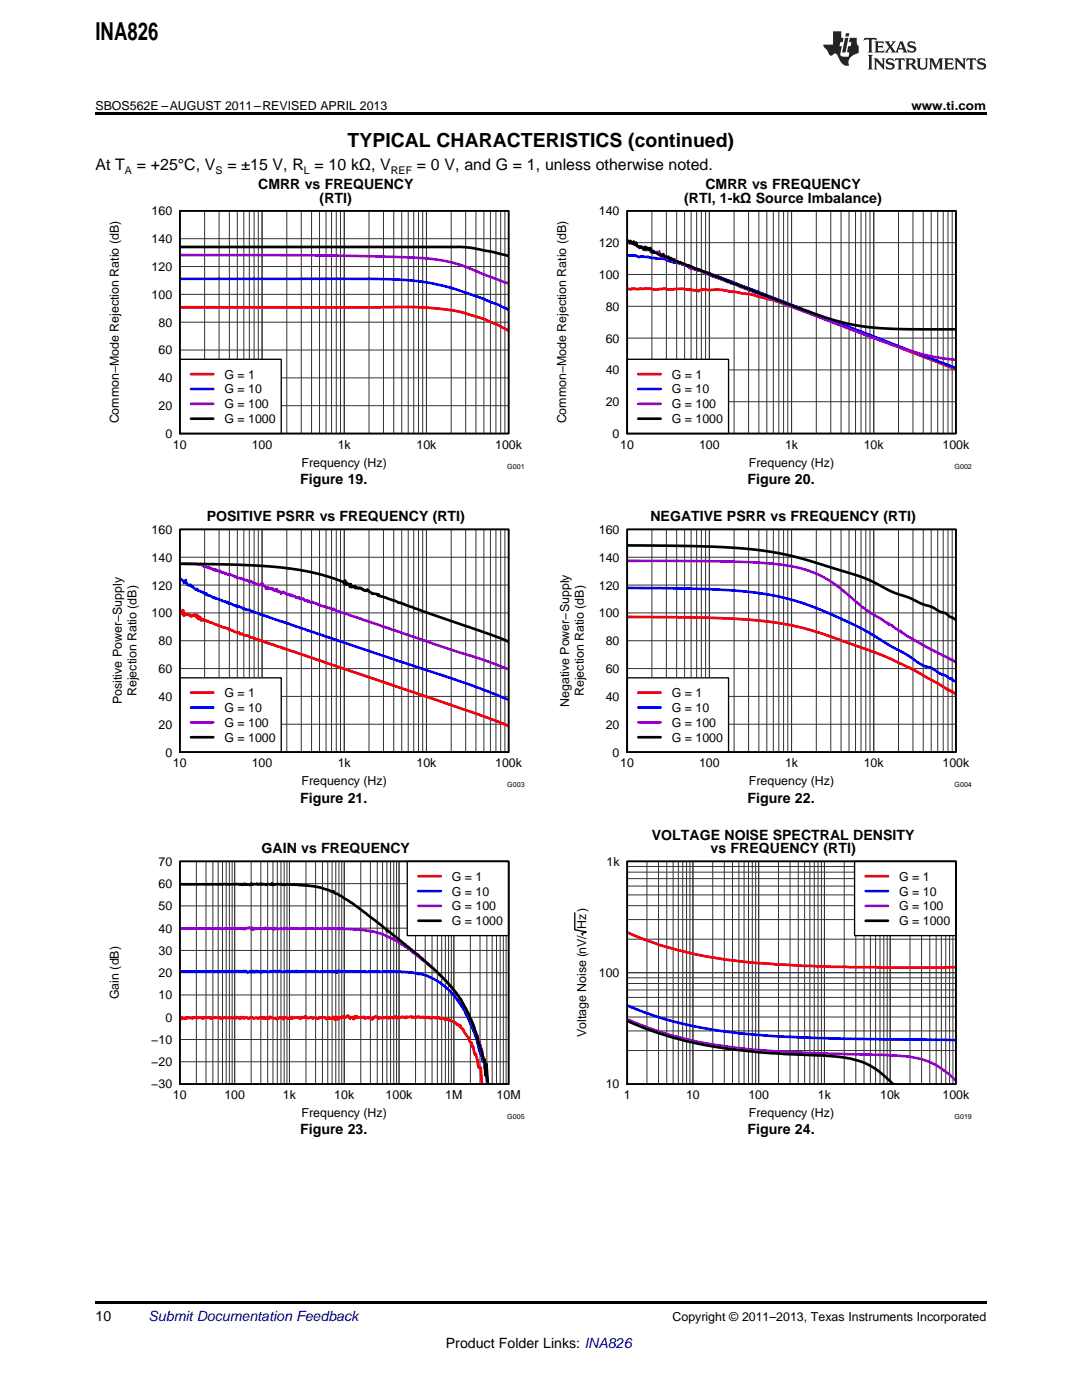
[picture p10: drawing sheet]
<svg xmlns="http://www.w3.org/2000/svg" width="216mm" height="279mm" viewBox="0 0 216 279" stroke-linecap="round" stroke-linejoin="round" font-family="sans-serif">
<path d="M19 259.7h177.8v.5h-177.8z" fill="#000"/>
<g fill="#fff">
<path d="M66.9 228.2h.3v.7h-.3z"/>
<path d="M156.1 228.2h.4v.7h-.4z"/>
</g>
<path d="M35.9 171.9h65.6v44.4h-65.6z" fill="none" stroke="#000" stroke-width=".26"/>
<g fill="none" stroke="#333" stroke-width=".2">
<path d="M35.9 171.9h65.6v44.4h-65.6zM35.9 176.4h65.6M39.2 171.9v44.4M41.1 171.9v44.4M42.5 171.9v44.4M43.5 171.9v44.4M44.4 171.9v44.4M45.1 171.9v44.4M45.8 171.9v44.4M46.3 171.9v44.4M46.8 171.9v44.4M50.1 171.9v44.4"/>
<path d="M52 171.9v44.4M53.4 171.9v44.4M54.5 171.9v44.4M55.3 171.9v44.4M56.1 171.9v44.4M56.7 171.9v44.4M57.3 171.9v44.4M57.8 171.9v44.4M61.1 171.9v44.4M63 171.9v44.4M64.3 171.9v44.4M65.4 171.9v44.4"/>
<path d="M66.3 171.9v44.4M67 171.9v44.4M67.6 171.9v44.4M68.2 171.9v44.4M68.7 171.9v44.4M72 171.9v44.4M73.9 171.9v44.4M75.3 171.9v44.4M76.3 171.9v44.4M77.2 171.9v44.4M77.9 171.9v44.4M78.6 171.9v44.4"/>
<path d="M79.1 171.9v44.4M79.6 171.9v44.4M82.9 171.9v44.4M84.8 171.9v44.4M86.2 171.9v44.4M87.3 171.9v44.4M88.1 171.9v44.4M88.9 171.9v44.4M89.5 171.9v44.4M90.1 171.9v44.4M90.6 171.9v44.4M93.9 171.9v44.4"/>
<path d="M95.8 171.9v44.4M97.1 171.9v44.4M98.2 171.9v44.4M99.1 171.9v44.4M99.8 171.9v44.4M100.4 171.9v44.4M101 171.9v44.4M35.9 198.6h65.6M35.9 194.1h65.6M35.9 189.7h65.6M35.9 185.2h65.6M35.9 180.8h65.6"/>
<path d="M35.9 211.9h65.6M35.9 207.5h65.6M35.9 203h65.6"/>
</g>
<path d="M35.9 203.5l.5-.5 .1 .2h.4l.1-.1 .2 .2 .2-.3 .1 .2 .2-.2 .2 .2h.3l.2-.1 .1 .1 .2-.1 .3-.1a.42 .42 0 0 0 .7 0l.6 .2 .2-.1 .1 .2 .2-.3 .5 .1a.44 .44 0 0 1 .7 .2l.1-.2 .2 .1 .5-.1 .8 .1 .3-.2 .2 .3 .8-.3 .2 .2 .6-.1 .2 .1 .2-.1 .3 .1a.43 .43 0 0 1 .6 .1l.2-.3 .7 .3 .1-.3 .4 .2 .1-.2 .2 .2 .6-.1 .4 .2 .6-.3a.55 .55 0 0 0 .8 .1 .52 .52 0 0 0 .9-.1l.1 .2 .2-.2 .2 .2 .1-.2 .2 .2 .1-.1 .2 .2 .2-.2 .3 .2 .3-.4 .2 .3h1l.1 .2 .2-.2h.3l.2-.2 .2 .2 .1-.2 .2 .1 .2 .3 .1-.4h.3l.4 .3 .5-.1 .1 .1 .2-.4 .2 .4 .1-.2h.5a.4 .4 0 0 1 .7 .1l.1-.1 .2 .2 .2-.3 .5 .1 .3-.3 .1 .4h.5l.5-.2 .4 .3 .3-.2 .5 .2h.3l.2-.3 .3 .1 .2-.1 .6 .1 .2 .3 .1-.2 .4 .1 .1-.3 .2 .3h.5l.2-.4 .3 .6 .3-.6 .2 .5 .3-.4 .3 .2 .4-.4 .1 .3 .4-.1h.3l.1-.3 .5 .6 .2-.3h.3l.2 .4 .2-.1 .1-.5 .2 .4 .2-.4 .1 .3h.7l.1-.1 .5-.1 .2 .4 .3-.2 .3 .1 .2-.2 .2 .2 .1-.1 .4 .4 .1-.5 .2 .2 .3-.4 .4 .3 .1-.1 .2 .3 .1-.3a.43 .43 0 0 0 .7 0l.2 .2 .1-.2 .2 .1 .5-.1 .2 .3 .6-.3 .2 .2 .5-.3 .1 .3h.4l.1-.3 .2 .3 .8-.3 .3 .3 .2-.3 .2 .2 .1-.2h.7l.3 .2a.4 .4 0 0 1 .7 0l.1-.2 .4 .1 .1-.1 .3 .2 .5-.2 .2 .2 .2-.1 .5 .1 .3-.1 .1 .2 .2-.1 .2 .1 .5-.2 .6 .2 .4-.2 .3 .4 .5-.2 .3 .1 .2 .3 .3-.2 .5 .1 .3 .3h.5l.2 .3h.3l.2 .4h.3l.2 .3 .1-.2 .2 .6h.1l.4 .3 .6 1.2 .4 .3 .3 1 .3 .1 .2 .9 .1-.1 .4 1.6 .1-.2 .4 1.3 .1 1.3 .2 .2 .2-.2 .1 .3 .3 3.2" fill="none" stroke="#f00" stroke-width=".53"/>
<path d="M35.9 193.9h4.9l.5-.1 .2 .2 .1-.2 1.3 .2 .5-.2 .2 .2 .2-.2 .1 .2 .5-.1 .3 .1 .9-.2 .6 .1 1.2-.1a.42 .42 0 0 0 .6 0l.2 .2 .5-.2 .1 .2 .2-.2 .5 .2 .2-.1 .1 .1 .4-.2 .1 .3 .2-.4 .3 .3 .3-.3 .2 .2h.7l.1 .2 .2-.3 .2 .1 .1-.1 .2 .1 .6 .1 1.5-.2 .2 .1a1.16 1.16 0 0 1 1.3 0h1l.1-.2 .2 .2 1.2-.1 .1 .1 .2-.1 .1 .2 3-.2 4.6 .2 .2-.2 .1 .3 .3-.4 .4 .2h1.8h8.2l4.2 .2 1.2 .1 .2 .2a5.7 5.7 0 0 1 3.1 1l1.8 1.2a19.6 19.6 0 0 1 6 9l.7 1.6 .5 2.5 .3 .7 .2-.1 .3 1.6 .2-.6 .3 3.3 .2-.4 .1 2.2" fill="none" stroke="#00f" stroke-width=".53"/>
<path d="M35.9 185.4l4.9-.1 1.6 .1 1-.1 .7 .1 2.5-.1 .4 .1 1.2-.1 .5 .1 .1-.2 .2 .2 .3-.2 .4 .1 .1-.2 .4 .4 .1-.4 .2 .4 .3-.3 .2 .2 .8-.2h.3l.2 .2 .3-.1 .2 .1 .1-.3 .4 .3 1.1-.1 .2 .2 .2-.3 .1 .2h.7l.5-.1 .5 .1 .1-.1 1.2 .1 .3-.2 .2 .2 .1-.2 .8 .2 1.7-.1 1.8 .1h4.1a.44 .44 0 0 0 .6-.2l.2 .3 .2-.2 .6 .1 3.1 .1 3 .4 1.3 .4 2.3 1 2.3 1.4 3 2.1 3.9 3.4 2.9 3.2a27.1 27.1 0 0 1 4.8 9.1l.2 .2 .9 3.2 .2 1.8 .2-.6 .1 1.9h.2l.2 2.1 .1 .3 .1 1" fill="none" stroke="#9400d3" stroke-width=".53"/>
<path d="M35.9 176.5l.2-.1 7.3 .1 .5-.1 1.7 .1 1.6-.1 .5 .2 .3-.2a.41 .41 0 0 0 .7 0l.1 .2 .2-.2 .2 .2h.6h.2l.2-.3 .1 .3 .2-.2 .8-.1 .2 .3 .5-.3 .1 .2 .2-.1 .8 .2 .3-.2 .7 .1 .2-.2 .1 .3 .2-.2 .2 .1 .6-.1 .5 .1 .2-.1 .5 .2 .6-.1 1.3 .1 .2-.1 1.1 .2 1.2-.1 2.9 .5 2.2 .8 .3 .1 .2-.2 .1 .4 1.5 .7 3.8 2.6 4.9 3.8 .3 .6 .2-.2 5.1 4.2 1 .6 4.4 4.1 2.3 2.5a26.2 26.2 0 0 1 4.7 9l1 3.4 .2 .2 .5 2.1 .1-.3 .2 3.1 .2-2.3 .3 4.1" fill="none" stroke="#000" stroke-width=".53"/>
<path d="M81.3 171.9h20.2v14.8h-20.2z" fill="#fff"/>
<path d="M81.3 171.9h20.2v14.8h-20.2zM125.1 171.9h65.6v44.4h-65.6zM114.7 182.2v3.4l2.3 .4-.9 .3 .2 .3" fill="none" stroke="#000" stroke-width=".26"/>
<path d="M83.5 174.9h4.4M125.1 186.1a79 79 0 0 0 27.6 6.2l7.9 .5 9.1 .2h21" fill="none" stroke="#f00" stroke-width=".53"/>
<path d="M83.5 177.8h4.4M125.1 200.7a84.8 84.8 0 0 0 28.9 6.1l14.5 .5 22.2 .3" fill="none" stroke="#00f" stroke-width=".53"/>
<path d="M83.5 180.8h4.4M125.1 203.4a77.5 77.5 0 0 0 26.3 6.2l6.5 .4 17.1 .5a32.1 32.1 0 0 1 10.5 1.4 17.6 17.6 0 0 1 5.2 3.8" fill="none" stroke="#9400d3" stroke-width=".53"/>
<path d="M83.5 183.8h4.4M125.1 203.7a79.4 79.4 0 0 0 26.3 6.3l7.9 .5a56.6 56.6 0 0 1 11.8 1.1 15.6 15.6 0 0 1 7.1 4.8" fill="none" stroke="#000" stroke-width=".53"/>
<path d="M35.9 171.9h65.6v44.4h-65.6z" fill="none" stroke="#000" stroke-width=".35"/>
<g fill="none" stroke="#333" stroke-width=".2">
<path d="M125.1 171.9h65.6v44.4h-65.6zM125.1 178.6h65.6M125.1 176.8h65.6M125.1 175.3h65.6M125.1 174.1h65.6M125.1 172.9h65.6M129.1 171.9v44.4M131.4 171.9v44.4M133 171.9v44.4M134.3 171.9v44.4M135.4 171.9v44.4M136.2 171.9v44.4"/>
<path d="M137 171.9v44.4M137.7 171.9v44.4M138.3 171.9v44.4M142.2 171.9v44.4M144.5 171.9v44.4M146.2 171.9v44.4M147.4 171.9v44.4M148.5 171.9v44.4M149.4 171.9v44.4M150.1 171.9v44.4M150.8 171.9v44.4M151.4 171.9v44.4"/>
<path d="M155.3 171.9v44.4M157.6 171.9v44.4M159.3 171.9v44.4M160.6 171.9v44.4M161.6 171.9v44.4M162.5 171.9v44.4M163.2 171.9v44.4M163.9 171.9v44.4M164.5 171.9v44.4M168.5 171.9v44.4M170.8 171.9v44.4M172.4 171.9v44.4"/>
<path d="M173.7 171.9v44.4M174.7 171.9v44.4M175.6 171.9v44.4M176.4 171.9v44.4M177 171.9v44.4M177.6 171.9v44.4M181.6 171.9v44.4M183.9 171.9v44.4M185.5 171.9v44.4M186.8 171.9v44.4M187.8 171.9v44.4M188.7 171.9v44.4"/>
<path d="M189.5 171.9v44.4M190.1 171.9v44.4M125.1 199.1h65.6M125.1 197.6h65.6M125.1 196.3h65.6M125.1 195.1h65.6M125.1 194.1h65.6M125.1 187.4h65.6M125.1 183.5h65.6M125.1 180.7h65.6M125.1 209.7h65.6M125.1 205.7h65.6"/>
<path d="M125.1 203h65.6M125.1 200.8h65.6"/>
</g>
<path d="M170.5 171.9h20.2v14.8h-20.2z" fill="#fff"/>
<path d="M170.5 171.9h20.2v14.8h-20.2z" fill="none" stroke="#000" stroke-width=".26"/>
<path d="M172.7 174.9h4.5" fill="none" stroke="#f00" stroke-width=".53"/>
<path d="M172.7 177.8h4.5" fill="none" stroke="#00f" stroke-width=".53"/>
<path d="M172.7 180.8h4.5" fill="none" stroke="#9400d3" stroke-width=".53"/>
<path d="M172.7 183.8h4.5" fill="none" stroke="#000" stroke-width=".53"/>
<path d="M125.1 171.9h65.6v44.4h-65.6z" fill="none" stroke="#000" stroke-width=".35"/>
<g fill="#fff">
<path d="M66.9 161.9h.3v.7h-.3z"/>
<path d="M156.1 161.9h.4v.7h-.4z"/>
</g>
<path d="M35.9 105.7h65.6v44.4h-65.6z" fill="none" stroke="#000" stroke-width=".26"/>
<g fill="none" stroke="#333" stroke-width=".2">
<path d="M35.9 105.7h65.6v44.4h-65.6zM35.9 116.8h65.6M35.9 111.2h65.6M40.8 105.7v44.4M43.7 105.7v44.4M45.8 105.7v44.4M47.4 105.7v44.4M48.7 105.7v44.4M49.8 105.7v44.4M50.7 105.7v44.4M51.5 105.7v44.4M52.3 105.7v44.4"/>
<path d="M57.2 105.7v44.4M60.1 105.7v44.4M62.2 105.7v44.4M63.8 105.7v44.4M65.1 105.7v44.4M66.2 105.7v44.4M67.1 105.7v44.4M67.9 105.7v44.4M68.7 105.7v44.4M73.6 105.7v44.4M76.5 105.7v44.4M78.6 105.7v44.4"/>
<path d="M80.2 105.7v44.4M81.5 105.7v44.4M82.6 105.7v44.4M83.5 105.7v44.4M84.3 105.7v44.4M85.1 105.7v44.4M90 105.7v44.4M92.9 105.7v44.4M95 105.7v44.4M96.6 105.7v44.4M97.9 105.7v44.4M99 105.7v44.4"/>
<path d="M99.9 105.7v44.4M100.7 105.7v44.4M35.9 139h65.6M35.9 133.4h65.6M35.9 127.9h65.6M35.9 122.3h65.6M35.9 144.5h65.6"/>
</g>
<path d="M35.9 121.5l.2 .9 .3 .1 .1-.7 .2 1.1 .2-.4 .3 .2 .2-.2 .3 .3 .2-.1 .3 .3 .2-.2 .1 .1 .2-.2 .1 .2 .2-.2 .2 .5 .1-.5 .4 .9 .1-.5 .4 .7 .3-.2 .1 .2h.4l.1 .2a.47 .47 0 0 1 .7 .2h.3l1.5 .7 2 .6 .1 .2 1.3 .5 .5 .1 .2-.1 .2 .4 .5-.1 .3 .3 .8 .1 1.3 .6 .7 .1 2.4 .9 2.3 .7 .2 .2h.3l.5 .2 1.7 .5 34.2 11.7 5.3 1.8 3.1 1.3" fill="none" stroke="#f00" stroke-width=".53"/>
<path d="M35.9 115.4l.6 .5 .2 .5 .2-.1 .1-.6 .2 .8 .3 .3 .5-.1 .2 .3 .2-.1 .6 .7 .3-.1 .2 .4 1.1 .3 .4 .4 .1-.2 .2 .4 .7 .1 .6 .4 .2-.1 .1 .2h.2l1.3 .6h.5l.3 .3 .2-.2 .2 .3 .6 .1 .4 .3h.4l.2 .3 .3-.2 1.5 .8a1.42 1.42 0 0 1 1.3 .4l1.8 .5 3.6 1.3 38.3 12.8 7.5 2.9" fill="none" stroke="#00f" stroke-width=".53"/>
<path d="M35.9 112.5h3.4a.39 .39 0 0 0 .7 0l.2 .3 .6 .3 .3-.1 .2 .3 .3-.2 .2 .3 .2-.1 .3 .2 .3 .3 .2-.1 .1 .1 .2-.1 .3 .3 .5-.1 .4 .4h.4l.2 .3 .2-.3 .3 .4 .3-.2 .2 .2 .8 .2 .2 .3 .3-.1 .3 .3 .9 .1 .1 .2 .2-.1 .3 .2 .2-.1 .5 .2 .1 .3 .2-.3 .5 .4 1 .3a.41 .41 0 0 0 .6 0l.2-.3a.83 .83 0 0 0 .6 .8l.2 .4 .3-.3 .2 .3a.46 .46 0 0 1 .7 .1l.1-.2 .2 .4 .3 .1 .2-.3h.1l.2 .5h.5l.2 .4 .5-.4 .1 .2 .7 .4 .3-.1 .2 .2 .3-.1 .2 .3 .1-.1 .4 .1 .3 .3 .1-.1 .2 .2 .2-.2 .3 .3 .5-.1 .3 .5h.5l.2 .2 .1-.2 .4 .3 .3-.1 .2 .2 .8 .1 .1 .3h.4l.3 .2 .8 .1 .2 .2 1.1 .3 .2 .3 .2-.3a7 7 0 0 0 2.7 1.1l1.2 .5 2.8 .8 15.1 5.2 7.4 2.3 5.7 2.2" fill="none" stroke="#9400d3" stroke-width=".53"/>
<path d="M35.9 112.5l10.3 .2 6.6 .3 5.4 .5 5.1 1 4.4 1.3 .8 .3 .2 .4 .2-.7 .1 .9 .2-.4 .3 .4 .2-.1 .1 .5 .2-.5 .2 .6 .1-.2 .4 .2 .1-.3 .2 .5 .2-.2 .3 .3 .3-.2 .2 .1h.1l.2 .2h.2l.1 .2 .5 .1 .2-.3 .1 .4 .2-.1 .7 .6 1 .1 .1 .3 .2-.3 .1 .4 2.7 .8h.1l1 .5h.3l2.5 .9 .3 .2 14 4.8 4.9 1.9" fill="none" stroke="#000" stroke-width=".53"/>
<path d="M35.9 135.3h20.2v14.8h-20.2z" fill="#fff"/>
<path d="M125.1 105.7h65.6v44.4h-65.6zM35.9 135.3h20.2v14.8h-20.2z" fill="none" stroke="#000" stroke-width=".26"/>
<path d="M38.1 138.2h4.5M125.1 123.1l13.3 .1 8.9 .3 6.5 .6 5.5 1 5 1.5 12.2 4.4 6.2 2.9 4.6 2.6 1.8 1.2 .2-.1 .5 .4 .1-.1 .8 .6" fill="none" stroke="#f00" stroke-width=".53"/>
<path d="M125.1 117.3l12.8 .2 8.4 .3 5.6 .6 5.1 1 3.1 .9 2.8 1 7.3 3.3 3 1.5 9 5.4a9.1 9.1 0 0 0 4 2 7.6 7.6 0 0 0 2.7 1.5l.5 .4h.5l.2 .3 .6 .4M38.1 141.2h4.5" fill="none" stroke="#00f" stroke-width=".53"/>
<path d="M125.1 111.9l23.7 .3 6.4 .4 4.2 .7 3.3 1.1 2.8 1.5 2.3 1.6 5.1 4.2 2.9 1.8 .8 .7h.4l.1 .3 .2-.1 .2 .3h.5l.6 .7 .3 .1a.74 .74 0 0 0 .9 .4l.1 .4 2.8 1.6 .5 .2 1.3 .9 6.2 3.1M38.1 144.2h4.5" fill="none" stroke="#9400d3" stroke-width=".53"/>
<path d="M125.1 108.8l11.7 .2 7.7 .2 6.4 .5 4.9 .8 5.1 1.2 10.8 3.4 2.3 .9 4 2.1 3.6 1.2 2.8 1.4a7.8 7.8 0 0 1 3.2 1.4l.5 .1a2.39 2.39 0 0 1 1.5 .9l1.1 .6M38.1 147.1h4.5" fill="none" stroke="#000" stroke-width=".53"/>
<path d="M35.9 105.7h65.6v44.4h-65.6z" fill="none" stroke="#000" stroke-width=".35"/>
<g fill="none" stroke="#333" stroke-width=".2">
<path d="M125.1 105.7h65.6v44.4h-65.6zM125.1 116.8h65.6M125.1 111.2h65.6M130.1 105.7v44.4M133 105.7v44.4M135 105.7v44.4M136.6 105.7v44.4M137.9 105.7v44.4M139 105.7v44.4M140 105.7v44.4M140.8 105.7v44.4M141.5 105.7v44.4"/>
<path d="M146.5 105.7v44.4M149.4 105.7v44.4M151.4 105.7v44.4M153 105.7v44.4M154.3 105.7v44.4M155.4 105.7v44.4M156.4 105.7v44.4M157.2 105.7v44.4M157.9 105.7v44.4M162.9 105.7v44.4M165.8 105.7v44.4M167.8 105.7v44.4"/>
<path d="M169.4 105.7v44.4M170.7 105.7v44.4M171.8 105.7v44.4M172.8 105.7v44.4M173.6 105.7v44.4M174.3 105.7v44.4M179.3 105.7v44.4M182.2 105.7v44.4M184.2 105.7v44.4M185.8 105.7v44.4M187.1 105.7v44.4M188.2 105.7v44.4"/>
<path d="M189.2 105.7v44.4M190 105.7v44.4M125.1 139h65.6M125.1 133.4h65.6M125.1 127.9h65.6M125.1 122.3h65.6M125.1 144.5h65.6"/>
</g>
<path d="M125.1 135.3h20.3v14.8h-20.3z" fill="#fff"/>
<path d="M125.1 135.3h20.3v14.8h-20.3z" fill="none" stroke="#000" stroke-width=".26"/>
<path d="M127.4 138.2h4.4" fill="none" stroke="#f00" stroke-width=".53"/>
<path d="M127.4 141.2h4.4" fill="none" stroke="#00f" stroke-width=".53"/>
<path d="M127.4 144.2h4.4" fill="none" stroke="#9400d3" stroke-width=".53"/>
<path d="M127.4 147.1h4.4" fill="none" stroke="#000" stroke-width=".53"/>
<path d="M125.1 105.7h65.6v44.4h-65.6z" fill="none" stroke="#000" stroke-width=".35"/>
<g fill="#fff">
<path d="M66.9 98.4h.3v.7h-.3z"/>
<path d="M156.1 98.4h.4v.7h-.4z"/>
</g>
<path d="M35.9 42.1h65.6v44.4h-65.6z" fill="none" stroke="#000" stroke-width=".26"/>
<g fill="none" stroke="#333" stroke-width=".2">
<path d="M35.9 42.1h65.6v44.4h-65.6zM35.9 58.7h65.6M35.9 53.2h65.6M35.9 47.6h65.6M40.8 42.1v44.4M43.7 42.1v44.4M45.8 42.1v44.4M47.4 42.1v44.4M48.7 42.1v44.4M49.8 42.1v44.4M50.7 42.1v44.4M51.5 42.1v44.4"/>
<path d="M52.3 42.1v44.4M57.2 42.1v44.4M60.1 42.1v44.4M62.2 42.1v44.4M63.8 42.1v44.4M65.1 42.1v44.4M66.2 42.1v44.4M67.1 42.1v44.4M67.9 42.1v44.4M68.7 42.1v44.4M73.6 42.1v44.4M76.5 42.1v44.4"/>
<path d="M78.6 42.1v44.4M80.2 42.1v44.4M81.5 42.1v44.4M82.6 42.1v44.4M83.5 42.1v44.4M84.3 42.1v44.4M85.1 42.1v44.4M90 42.1v44.4M92.9 42.1v44.4M95 42.1v44.4M96.6 42.1v44.4M97.9 42.1v44.4"/>
<path d="M99 42.1v44.4M99.9 42.1v44.4M100.7 42.1v44.4M35.9 75.4h65.6M35.9 69.9h65.6M35.9 64.3h65.6M35.9 81h65.6"/>
</g>
<path d="M35.9 61.3h45.6l3.9 .1 4.6 .5 2.6 .6 4.1 1.2 2.7 1.2 2.1 1.1" fill="none" stroke="#f00" stroke-width=".53"/>
<path d="M35.9 55.6l38 .1 8.4 .3 4.3 .6 4.1 1.1 5.2 1.7 5.6 2.4" fill="none" stroke="#00f" stroke-width=".53"/>
<path d="M35.9 50.9l31 .1 12 .3 6 .3 3.6 .4 3.2 .8 9.8 3.8" fill="none" stroke="#9400d3" stroke-width=".53"/>
<path d="M35.9 49.3h55.6l3.1 .3 3.9 .7 3 .8" fill="none" stroke="#000" stroke-width=".53"/>
<path d="M35.9 71.7h20.2v14.8h-20.2z" fill="#fff"/>
<path d="M125.1 42.1h65.6v44.4h-65.6zM35.9 71.7h20.2v14.8h-20.2z" fill="none" stroke="#000" stroke-width=".26"/>
<path d="M125.1 57.7l4.6-.1a6.4 6.4 0 0 0 3 0l.8 .2 1.2-.1a5.8 5.8 0 0 1 2.6 .1l.1-.1 .2 .2 .2-.2 .1 .2 1.5 .2 .2-.2 .5-.2 1.6 .2 1.2-.1h1.3l1.8 .4 3.4 .4 4.9 1.3 8.1 2.9 28.3 10.9M38.1 74.7h4.5" fill="none" stroke="#f00" stroke-width=".53"/>
<path d="M125.1 51h1.7a1.5 1.5 0 0 0 1.5 .2h.9l1.7 .4a6.1 6.1 0 0 1 2.9 .6l1.3 .2 1.5 .5a1.69 1.69 0 0 1 1.3 .7l.4-.1a1.11 1.11 0 0 0 1.3 .3l.3 .3 1 .2 2.8 1 47 18.1M38.1 77.6h4.5" fill="none" stroke="#00f" stroke-width=".53"/>
<path d="M125.1 48.2l.2-.1 .3 .4 .2-.4 .3 .5 .4-.4 .1 .6 .3-.4 .2 .7 .3 .1 .2 .3 .3-.3 .4 .4 .3-.2 .2 .5 .1-.3 .3 .4 .2-.3h.2l.3 .7 .2-.5 .1 .6 .2-.5 .2 .4h.3l.1-.1 .2 .4h.2l.1-.5 .5 1.2 .2-.3h.3l.4 .1 .1 .4 .2-.2 .1 .4 .2-.2 .7 .4h.3l.2-.2 .3 .4 .6 .2 .5 .4 .2-.2 .5 .4 .2-.1 .8 .7 .5-.1 .1 .2 .4-.2 .1 .3 .5 .2 .7 .1 .5 .5 .1-.2 1.3 .7 1.5 .4 2.5 1.1h.3l4.9 2 25.8 9.8 4.7 1.7 2.8 .7 2.8 .6 3.4 .4M38.1 80.6h4.5" fill="none" stroke="#9400d3" stroke-width=".53"/>
<path d="M125.1 48.2l.2-.1 .3 .4 .2-.4 .3 .5 .4-.4 .1 .6 .3-.4 .2 .7 .3 .1 .2 .3 .3-.3 .5 .6 .4-.6 .1 .6 .2-.3 .3 .4 .3-.4 .4 .9 .1-.3 .4 .3 .6 .2 .5 .4 .2-.2 .3 .2 .2-.3 .1 .4 .7 .4 .1-.3 .4 .6 .1-.3 .2 .3 .2-.1 .3 .3 .6 .1 .4 .4 .1-.2 1.5 .7 .3-.1 .9 .6 2.1 .6 3.6 1.6h.5l.3 .3 .2-.1 .2 .3 .3-.1 1.1 .6 .7 .1 4.7 2 1.5 .4 9.2 3.5 4.8 1.5 4.2 .9 3.8 .4 5.6 .2h9.6M38.1 83.6h4.5" fill="none" stroke="#000" stroke-width=".53"/>
<path d="M35.9 42.1h65.6v44.4h-65.6z" fill="none" stroke="#000" stroke-width=".35"/>
<g fill="none" stroke="#333" stroke-width=".2">
<path d="M125.1 42.1h65.6v44.4h-65.6zM125.1 54.8h65.6M125.1 48.4h65.6M130.1 42.1v44.4M133 42.1v44.4M135 42.1v44.4M136.6 42.1v44.4M137.9 42.1v44.4M139 42.1v44.4M140 42.1v44.4M140.8 42.1v44.4M141.5 42.1v44.4"/>
<path d="M146.5 42.1v44.4M149.4 42.1v44.4M151.4 42.1v44.4M153 42.1v44.4M154.3 42.1v44.4M155.4 42.1v44.4M156.4 42.1v44.4M157.2 42.1v44.4M157.9 42.1v44.4M162.9 42.1v44.4M165.8 42.1v44.4M167.8 42.1v44.4"/>
<path d="M169.4 42.1v44.4M170.7 42.1v44.4M171.8 42.1v44.4M172.8 42.1v44.4M173.6 42.1v44.4M174.3 42.1v44.4M179.3 42.1v44.4M182.2 42.1v44.4M184.2 42.1v44.4M185.8 42.1v44.4M187.1 42.1v44.4M188.2 42.1v44.4"/>
<path d="M189.2 42.1v44.4M190 42.1v44.4M125.1 73.8h65.6M125.1 67.5h65.6M125.1 61.1h65.6M125.1 80.2h65.6"/>
</g>
<path d="M125.1 71.7h20.3v14.8h-20.3z" fill="#fff"/>
<path d="M125.1 71.7h20.3v14.8h-20.3z" fill="none" stroke="#000" stroke-width=".26"/>
<path d="M127.4 74.7h4.4" fill="none" stroke="#f00" stroke-width=".53"/>
<path d="M127.4 77.6h4.4" fill="none" stroke="#00f" stroke-width=".53"/>
<path d="M127.4 80.6h4.4" fill="none" stroke="#9400d3" stroke-width=".53"/>
<path d="M127.4 83.6h4.4" fill="none" stroke="#000" stroke-width=".53"/>
<path d="M125.1 42.1h65.6v44.4h-65.6z" fill="none" stroke="#000" stroke-width=".35"/>
<path d="M19 22.5h177.8v.5h-177.8z" fill="#000"/>
<g fill="#231f20">
<path d="M172.5 7.6l-.1 .5 .4-.2h.6v.1v2.1l-.2 .4h.9l-.2-.4v-2.1l.1-.1h.5l.5 .2-.2-.5zM174.5 8.3l.2 .3v1.5l-.2 .4h1.8l.2-.6a1.04 1.04 0 0 1-1.3 .2v-.7h.6l.3 .2v-.6l-.3 .2h-.6v-.6l.8-.1 .4 .3-.2-.5zM176.5 8.3l.9 1.1-.9 1.1h.8l-.2-.2 .4-.7 .5 .7-.2 .2h1.5l-.2-.2 .2-.4h.9l.1 .4-.2 .2h1l-.3-.3-.7-1.9h-.5l-.9 2-.8-1 .9-1h-.8l.1 .3-.4 .5-.3-.6 .1-.2zM179.7 8.6l.4 1h-.7zM181.3 8.4a.63 .63 0 0 0-.2 .7 .63 .63 0 0 0 .6 .4l.6 .2 .1 .2a.75 .75 0 0 1-.7 .4 .75 .75 0 0 1-.6-.5l.1 .7 .1-.1a1.11 1.11 0 0 0 1.5-.6 1.13 1.13 0 0 0-1.2-.8l-.1-.4a1.04 1.04 0 0 1 1.2 .2l-.2-.5-.2 .1-.4-.2zM173.2 10.9l.2 .4v2.2l-.2 .4h1l-.3-.4v-2.2l.3-.4zM174.3 11.6l.3 .4v1.5l-.3 .4h.8l-.2-.4v-1.3l1.5 1.7v-1.9l.2-.4h-.7l.2 .4v.9l-1.1-1.3zM177 11.8a.62 .62 0 0 0-.2 .7 .62 .62 0 0 0 .6 .4l.6 .1 .1 .3a.76 .76 0 0 1-.7 .3 .76 .76 0 0 1-.7-.4l.2 .7 .1-.1a1.11 1.11 0 0 0 1.5-.6 1.13 1.13 0 0 0-1.2-.8l-.1-.4a1.04 1.04 0 0 1 1.2 .2l-.2-.6-.2 .1-.5-.1zM178.7 11.6l-.2 .6a.61 .61 0 0 1 .8-.3v1.6l-.2 .4h.9l-.2-.4v-1.6a.63 .63 0 0 1 .7 .3l-.1-.6zM180.6 11.6l.3 .4v1.5l-.3 .4h1l-.2-.2-.1-.8 .6 .2a.76 .76 0 0 0 1.2 .7l-1-1a.58 .58 0 0 0 .6-.5 .58 .58 0 0 0-.5-.6zM181.4 11.9h.1a.45 .45 0 0 1 .5 .1 .45 .45 0 0 1 .1 .5l-.8 .2zM182.9 11.6l.2 .2a2.17 2.17 0 0 0 .3 1.9 .99 .99 0 0 0 1.6-.6v-1.1l.2-.4h-.7l.2 .2a1.92 1.92 0 0 1-.2 1.8 .6 .6 0 0 1-.9-.5v-1.1l.2-.4zM185.4 11.6l.2 .4v1.5l-.2 .4h.7l-.2-.4v-1.4l.8 1.8 .8-1.8v1.4l-.2 .4h.9l-.2-.4v-1.5l.2-.4h-.8l-.6 1.5-.6-1.5zM188.4 11.6l.2 .4v1.5l-.2 .4h1.8l.1-.6a1.04 1.04 0 0 1-1.2 .1v-.6h.5l.4 .2v-.6l-.4 .2h-.5v-.7h.8l.3 .3-.1-.6zM190.5 11.6l.2 .4v1.5l-.2 .4h.7l-.2-.4v-1.3l1.5 1.7v-1.9l.2-.4h-.7l.2 .4v.9l-1.1-1.3zM192.9 11.6l-.1 .6a.61 .61 0 0 1 .7-.3l.1 1.6-.3 .4h1l-.3-.4 .1-1.6a.63 .63 0 0 1 .7 .3l-.1-.6zM195.2 11.8a.62 .62 0 0 0-.2 .7 .62 .62 0 0 0 .6 .4l.6 .1 .1 .3a.76 .76 0 0 1-.7 .3 .76 .76 0 0 1-.6-.4l.1 .7 .1-.1a1.11 1.11 0 0 0 1.6-.6 1.13 1.13 0 0 0-1.3-.8l-.1-.4a1.04 1.04 0 0 1 1.2 .2l-.1-.6-.2 .1-.5-.1z"/>
<path d="M166.2 6.3v2.6h-1.9v.4l.8 .9a.91 .91 0 0 0 1 .8 .56 .56 0 0 1 .5-.3 .56 .56 0 0 1 .5 .3l.4 .8a1.53 1.53 0 0 0 1.9 1.2 1.54 1.54 0 0 1 1-2.1l.9-.3v-1.4a1.52 1.52 0 0 1-.4-1.6h-1.3l-.2 .8h.5l-.2 .8h-.5l-.1 1v.2l.4 .1-.2 .8a1.93 1.93 0 0 1-1.6-.3l.3-1.8h-.5l.2-.8h.4l.2-.8h-.4v-1.3zM168.6 7.6l-.6 2.9h.7l.6-2.9zM168.8 6.6l-.1 .7h.6l.2-.7z"/>
</g>
<text font-size="4.9" x="19" y="7.9">INA826</text>
<text font-size="3.9" x="69.4" y="29.3">TYPICAL CHARACTERISTICS (continued)</text>
<g font-size="3.2">
<text x="19" y="34">At T</text>
<text x="27.3" y="34">= +25°C, V</text>
<text x="45.4" y="34">= ±15 V, R = 10 kΩ, V</text>
<text x="83.2" y="34">= 0 V, and G = 1, unless otherwise noted.</text>
</g>
<g font-size="2.8">
<text x="51.5" y="37.7">CMRR vs FREQUENCY</text>
<text x="63.8" y="40.4">(RTI)</text>
<text x="136.5" y="40.4">(RTI, 1-kΩ Source Imbalance)</text>
<text x="140.8" y="37.7">CMRR vs FREQUENCY</text>
<text x="59.9" y="96.6">Figure 19.</text>
<text x="149.2" y="96.6">Figure 20.</text>
<text x="41.2" y="104">POSITIVE PSRR vs FREQUENCY (RTI)</text>
<text x="129.8" y="104">NEGATIVE PSRR vs FREQUENCY (RTI)</text>
<text x="59.9" y="160.2">Figure 21.</text>
<text x="149.2" y="160.2">Figure 22.</text>
<text x="130.1" y="167.6">VOLTAGE NOISE SPECTRAL DENSITY</text>
<text x="52.2" y="170.3">GAIN vs FREQUENCY</text>
<text x="141.8" y="170.3">vs FREQUENCY (RTI)</text>
<text x="59.9" y="226.4">Figure 23.</text>
<text x="149.2" y="226.4">Figure 24.</text>
<text x="19" y="263.6">10</text>
<text x="89" y="269">Product Folder Links: INA826</text>
</g>
<text font-size="2.8" fill="#0000c8" x="29.6" y="263.6">Submit Documentation Feedback</text>
<g font-size="2.5">
<text x="19" y="21.9">SBOS562E –AUGUST 2011–REVISED APRIL 2013</text>
<text x="181.9" y="21.9">www.ti.com</text>
<text x="30.2" y="43">160</text>
<text x="119.5" y="43">140</text>
<text x="30.2" y="48.5">140</text>
<text x="119.5" y="49.3">120</text>
<text x="30.2" y="59.6">100</text>
<text x="30.2" y="54.1">120</text>
<text x="119.5" y="55.7">100</text>
<text x="31.6" y="65.2">80</text>
<text x="120.9" y="62">80</text>
<text x="31.6" y="70.7">60</text>
<text x="120.9" y="68.4">60</text>
<text x="31.6" y="76.3">40</text>
<text x="44.8" y="75.6">G = 1</text>
<text x="120.9" y="74.7">40</text>
<text x="134" y="75.6">G = 1</text>
<text x="31.6" y="81.9">20</text>
<text x="44.8" y="78.5">G = 10</text>
<text x="44.8" y="81.5">G = 100</text>
<text x="120.9" y="81.1">20</text>
<text x="134" y="78.5">G = 10</text>
<text x="134" y="81.5">G = 100</text>
<text x="23.7" y="84.5" transform="rotate(-90 23.7 84.5)">Common−Mode Rejection Ratio (dB)</text>
<text x="33" y="87.4">0</text>
<text x="34.5" y="89.6">10</text>
<text x="44.8" y="84.4">G = 1000</text>
<text x="50.2" y="89.6">100</text>
<text x="67.4" y="89.6">1k</text>
<text x="83.1" y="89.6">10k</text>
<text x="98.8" y="89.6">100k</text>
<text x="113" y="84.5" transform="rotate(-90 113 84.5)">Common−Mode Rejection Ratio (dB)</text>
<text x="122.2" y="87.4">0</text>
<text x="123.8" y="89.6">10</text>
<text x="134" y="84.4">G = 1000</text>
<text x="139.5" y="89.6">100</text>
<text x="156.6" y="89.6">1k</text>
<text x="172.4" y="89.6">10k</text>
<text x="188.1" y="89.6">100k</text>
<text x="60.2" y="93.1">Frequency (Hz)</text>
<text x="149.4" y="93.1">Frequency (Hz)</text>
<text x="30.2" y="106.5">160</text>
<text x="119.5" y="106.5">160</text>
<text x="30.2" y="112.1">140</text>
<text x="119.5" y="112.1">140</text>
<text x="30.2" y="117.6">120</text>
<text x="119.5" y="117.6">120</text>
<text x="30.2" y="123.2">100</text>
<text x="119.5" y="123.2">100</text>
<text x="31.6" y="128.8">80</text>
<text x="120.9" y="128.8">80</text>
<text x="31.6" y="134.3">60</text>
<text x="120.9" y="134.3">60</text>
<text x="24.3" y="140.5" transform="rotate(-90 24.3 140.5)">Positive Power−Supply</text>
<text x="27.3" y="138.9" transform="rotate(-90 27.3 138.9)">Rejection Ratio (dB)</text>
<text x="31.6" y="139.9">40</text>
<text x="44.8" y="139.1">G = 1</text>
<text x="44.8" y="142.1">G = 10</text>
<text x="113.5" y="141.1" transform="rotate(-90 113.5 141.1)">Negative Power−Supply</text>
<text x="116.5" y="138.9" transform="rotate(-90 116.5 138.9)">Rejection Ratio (dB)</text>
<text x="120.9" y="139.9">40</text>
<text x="134" y="139.1">G = 1</text>
<text x="134" y="142.1">G = 10</text>
<text x="31.6" y="145.4">20</text>
<text x="44.8" y="145.1">G = 100</text>
<text x="44.8" y="148">G = 1000</text>
<text x="120.9" y="145.4">20</text>
<text x="134" y="145.1">G = 100</text>
<text x="134" y="148">G = 1000</text>
<text x="33" y="151">0</text>
<text x="34.5" y="153.1">10</text>
<text x="50.2" y="153.1">100</text>
<text x="67.4" y="153.1">1k</text>
<text x="83.1" y="153.1">10k</text>
<text x="98.8" y="153.1">100k</text>
<text x="122.2" y="151">0</text>
<text x="123.8" y="153.1">10</text>
<text x="139.5" y="153.1">100</text>
<text x="156.6" y="153.1">1k</text>
<text x="172.4" y="153.1">10k</text>
<text x="188.1" y="153.1">100k</text>
<text x="60.2" y="156.7">Frequency (Hz)</text>
<text x="149.4" y="156.7">Frequency (Hz)</text>
<text x="31.6" y="172.8">70</text>
<text x="121" y="172.8">1k</text>
<text x="31.6" y="177.2">60</text>
<text x="90.2" y="175.8">G = 1</text>
<text x="90.2" y="178.7">G = 10</text>
<text x="179.4" y="175.8">G = 1</text>
<text x="179.4" y="178.7">G = 10</text>
<text x="31.6" y="181.7">50</text>
<text x="90.2" y="181.7">G = 100</text>
<text x="90.2" y="184.6">G = 1000</text>
<text x="179.4" y="181.7">G = 100</text>
<text x="179.4" y="184.6">G = 1000</text>
<text x="31.6" y="190.6">30</text>
<text x="31.6" y="186.1">40</text>
<text x="31.6" y="195">20</text>
<text x="119.5" y="195">100</text>
<text x="23.7" y="199.4" transform="rotate(-90 23.7 199.4)">Gain (dB)</text>
<text x="31.6" y="199.5">10</text>
<text x="33" y="203.9">0</text>
<text x="30.2" y="208.3">−10</text>
<text x="117" y="207" transform="rotate(-90 117 207)">Voltage Noise (nV/ Hz)</text>
<text x="30.2" y="212.8">−20</text>
<text x="30.2" y="217.2">−30</text>
<text x="34.5" y="219.4">10</text>
<text x="44.8" y="219.4">100</text>
<text x="56.5" y="219.4">1k</text>
<text x="66.7" y="219.4">10k</text>
<text x="76.9" y="219.4">100k</text>
<text x="88.8" y="219.4">1M</text>
<text x="99.1" y="219.4">10M</text>
<text x="120.9" y="217.2">10</text>
<text x="124.5" y="219.4">1</text>
<text x="136.9" y="219.4">10</text>
<text x="149.3" y="219.4">100</text>
<text x="163.2" y="219.4">1k</text>
<text x="175.6" y="219.4">10k</text>
<text x="188.1" y="219.4">100k</text>
<text x="60.2" y="222.9">Frequency (Hz)</text>
<text x="149.4" y="222.9">Frequency (Hz)</text>
<text x="134.2" y="263.6">Copyright © 2011–2013, Texas Instruments Incorporated</text>
</g>
<g font-size="2.1">
<text x="24.9" y="34.6">A</text>
<text x="43" y="34.6">S</text>
<text x="60.6" y="34.6">L</text>
<text x="78" y="34.6">REF</text>
</g>
<g font-size="1.4">
<text x="101.2" y="93.6">G001</text>
<text x="190.5" y="93.6">G002</text>
<text x="101.2" y="157.1">G003</text>
<text x="190.5" y="157.1">G004</text>
<text x="101.2" y="223.4">G005</text>
<text x="190.5" y="223.4">G019</text>
</g>
</svg>
